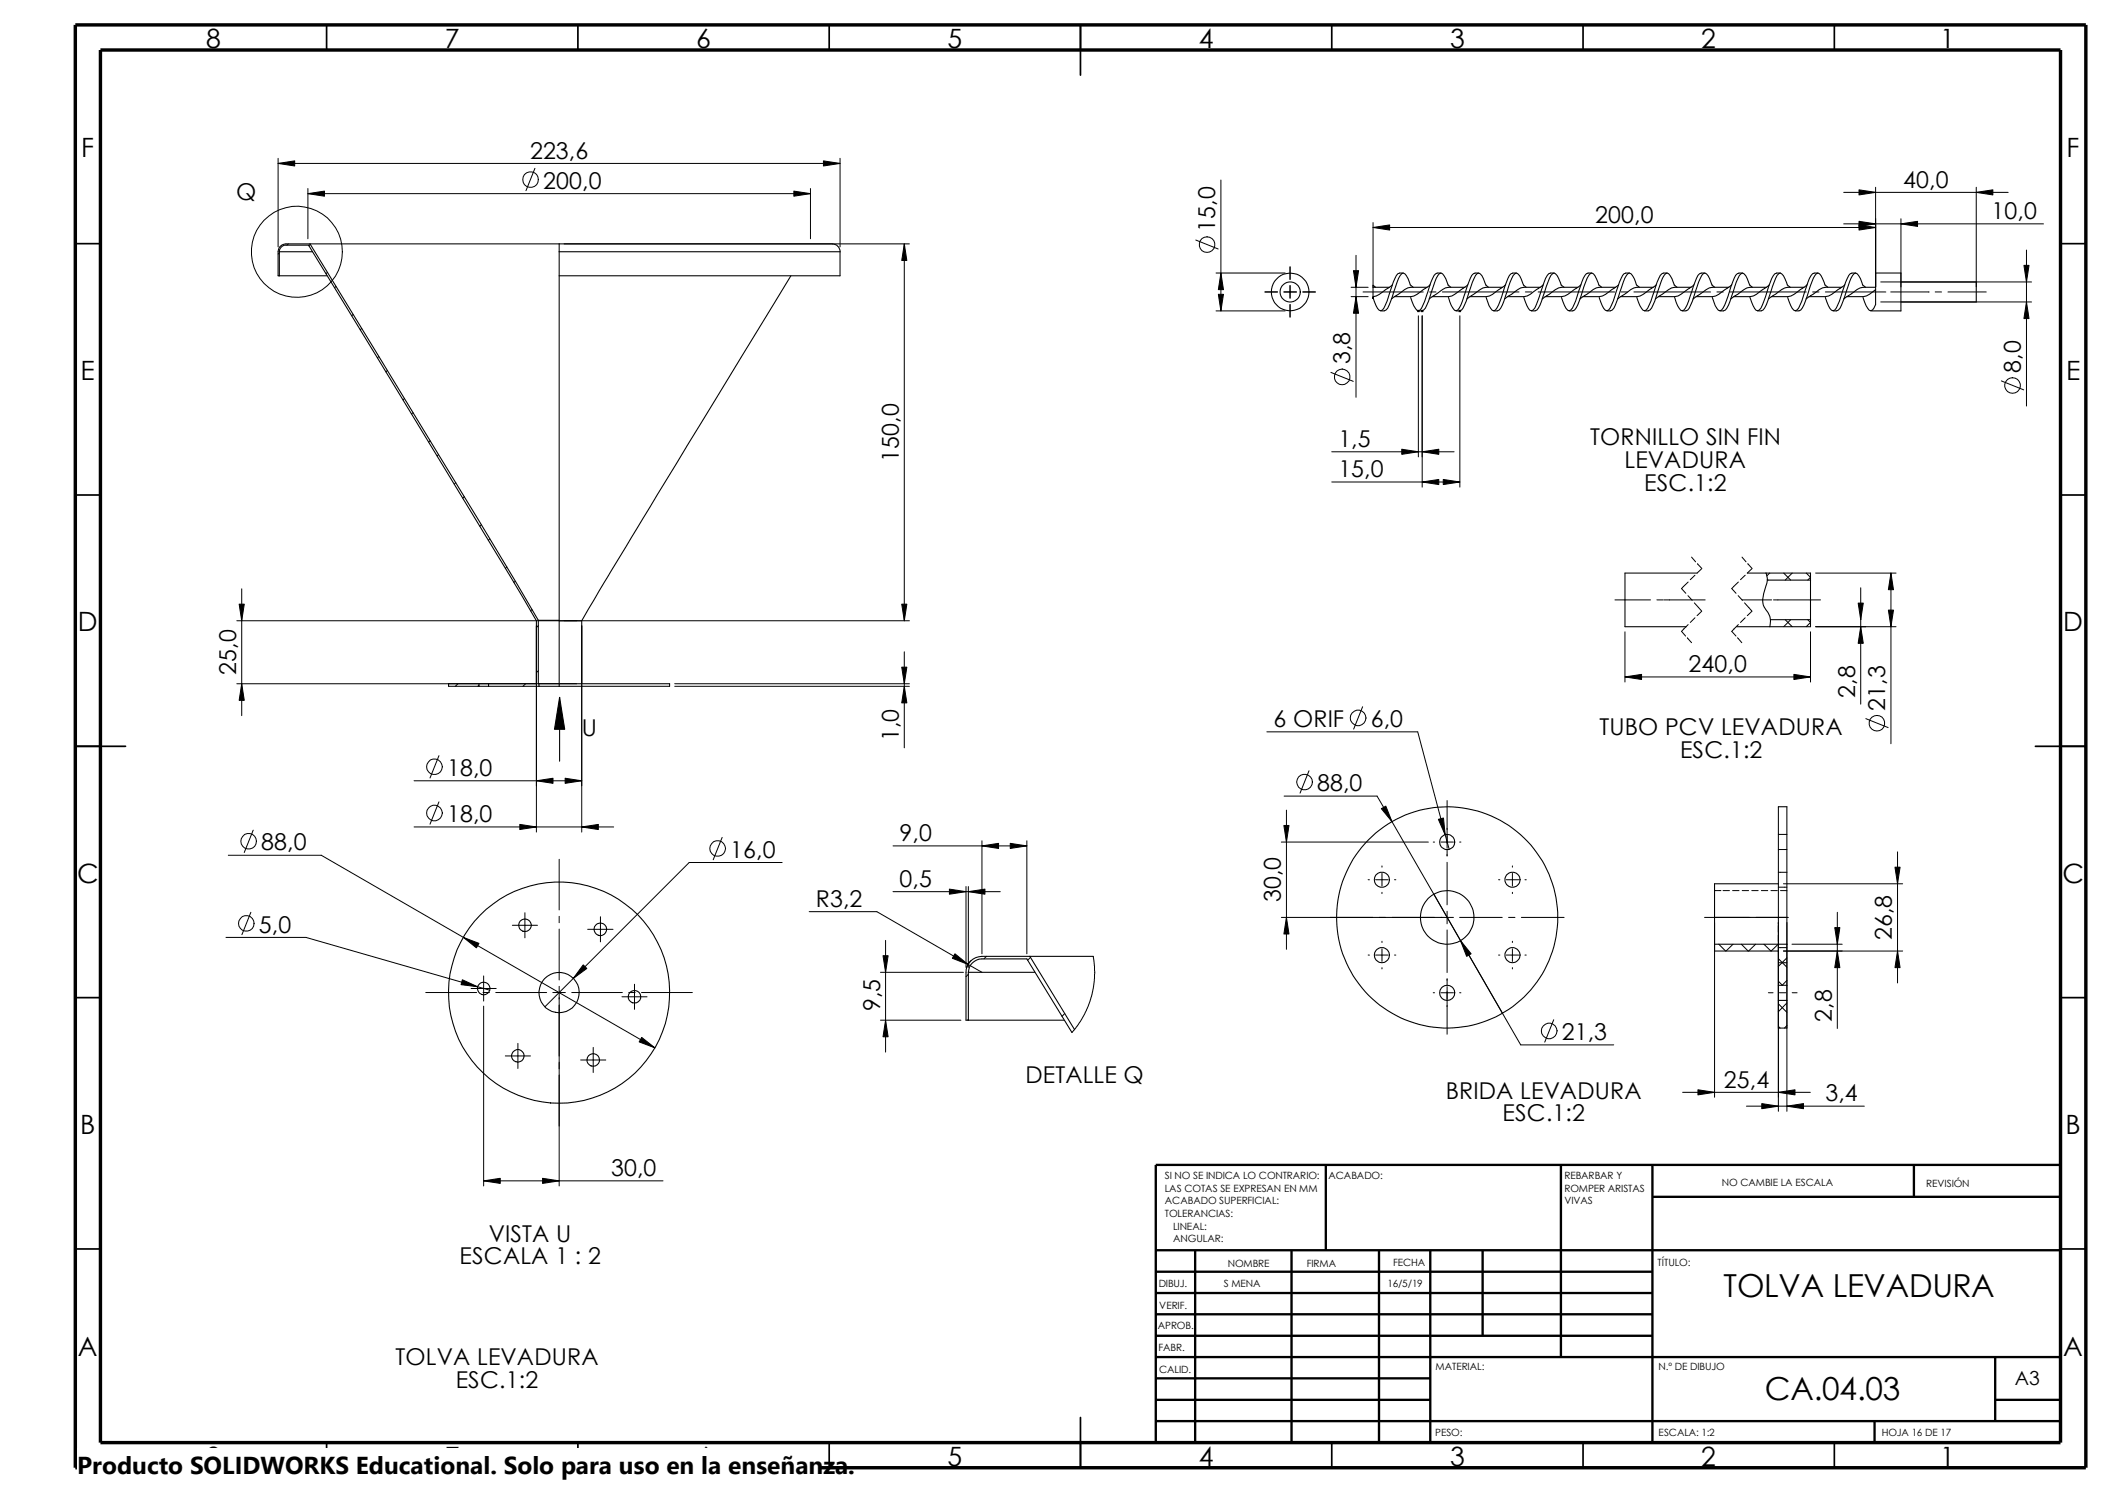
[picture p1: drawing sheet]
<svg xmlns="http://www.w3.org/2000/svg" width="420mm" height="297mm" viewBox="0 0 420 297" stroke-linecap="round" stroke-linejoin="round" font-family="sans-serif">
<g fill="none" stroke="#000" stroke-width=".34">
<path d="M65 5v4.9M115 5v4.9M165 5v4.9M215 5v9.9M265 5v4.9M315 5v4.9M365 5v4.9M15 48.5h5M410 48.5h5M15 98.5h5M410 98.5h5M15 148.5h10"/>
<path d="M405 148.5h10M15 198.5h5M410 198.5h5M15 248.5h5M410 248.5h5M65 287v5M115 287v5M165 287v5M215 282v10M265 287v5M315 287v5M365 287v5"/>
</g>
<g fill="none" stroke="#000" stroke-width=".47">
<path d="M263.8 231.7v17M310.6 231.7v38.3M328.8 231.7v55.3M328.8 238.1h81.2M380.8 231.7v6.4M410 231.7h-180v55.3M230 248.7h180M230 253h98.8M230 257.2h98.8M237.8 248.7v38.3M257 248.7v38.3M274.4 248.7v38.3"/>
<path d="M284.6 248.7v38.3M295 248.7v17M230 265.7h98.8M230 261.5h98.8M230 270h180M230 278.5h54.6M230 274.2h54.6M397 278.5h13M397 270v12.7M230 282.7h180M373 282.7v4.3"/>
</g>
<path d="M15 5h400v287h-400zM20 9.9h390v277.1h-390z" fill="none" stroke="#000" stroke-width=".68" stroke-linecap="butt"/>
<g fill="none" stroke="#000" stroke-width=".21">
<path d="M55.6 50.1h6.6M55.6 54.9h9.5M55.6 50.1a1.3 1.3 0 0 1 1.3-1.3h4.5l40 65.6 5.3 9.1v12.5h-9.5M55.6 50.1v4.8M61.7 48.5h-4.8a1.59 1.59 0 0 0-1.6 1.6v4.8h.3M61.7 48.5l33.6 55.1 11.8 19.8M61.7 48.5h49.6M111.3 48.5h52.9a3 3 0 0 1 2.7 .7l.2 .9M111.3 50.1h55.8M111.3 48.5v1.6M111.3 50.1v4.8h55.8v-4.8M111.3 54.9v68.6"/>
<path d="M157.4 54.9l-26.6 43.5-15.1 25.1M273.2 57.1v-.3l.5 .3M273.2 57.1v1.9M273.2 57.1h3.2M277 56.6l-1.3 1a4.9 4.9 0 0 1-2.5 1.4M278.4 54.4h-.3l-.6 1-1.5 4.5-.7 1.4-.3 .4-.3 .1a2.21 2.21 0 0 1-1.2-1.7l-.3-.9v.2v-.4M278.4 54.3h.8M281.2 57.1l-.6-.4a3.8 3.8 0 0 0-1.4-2.4 2.44 2.44 0 0 0-1.2 1.8l-1 2.9a7.5 7.5 0 0 1-1.2 2.7l-1.1 .1M283.9 57.1h-3.2a2.79 2.79 0 0 0-1.9 1l-1.9 1.4M284.5 56.6l-1.3 1a4.9 4.9 0 0 1-2.5 1.4h-3.3M285.9 54.4h-.2a7.6 7.6 0 0 0-1.6 3.6l-1.3 3.3-.3 .4-.3 .1a2.49 2.49 0 0 1-1.2-1.7l-.3-.9M285.9 54.3h.8"/>
<path d="M288.1 56.7l.6 .4M288.1 56.7l-.1-.4a2.99 2.99 0 0 0-1.3-2 2.32 2.32 0 0 0-1.2 1.8l-1 2.9a7.5 7.5 0 0 1-1.2 2.7l-1.1 .1M291.5 57.1h-3.3a6.8 6.8 0 0 0-2.9 1.7l-.9 .7M292 56.6l-1.3 1a5.2 5.2 0 0 1-2.5 1.4h-3.3M293.5 54.4h-.3a7.6 7.6 0 0 0-1.6 3.6l-.3 1a6.8 6.8 0 0 1-1.3 2.7l-.3 .1a2.49 2.49 0 0 1-1.2-1.7l-.3-.9M293.5 54.3h.7M296.2 57.1l-.6-.4-.2-.4a2.62 2.62 0 0 0-1.2-2l-.3 .1-.6 1-1.9 5.3a1.33 1.33 0 0 1-1.7 1.1M298.6 57.4l-.4 .2a4.9 4.9 0 0 1-2.5 1.4h-3.3M299 57.1h-3.3a6.8 6.8 0 0 0-2.9 1.7l-1 .7M299.6 56.6l-1 .8M300.9 54.4h-.2a7.6 7.6 0 0 0-1.6 3.6l-.3 1a7.5 7.5 0 0 1-1.3 2.7l-.3 .1a2.21 2.21 0 0 1-1.2-1.7l-.3-.9M300.9 54.3h.8"/>
<path d="M303.7 57.1l-.6-.4-.2-.4a2.62 2.62 0 0 0-1.2-2l-.3 .1a7.6 7.6 0 0 0-1.6 3.6l-.3 1a6.8 6.8 0 0 1-1.2 2.7l-1.1 .1M306.1 57.4l-.4 .2a4.9 4.9 0 0 1-2.5 1.4h-3.3M306.5 57.1h-3.3a5 5 0 0 0-2.5 1.4l-1.4 1M307 56.6l-.9 .8M308.4 54.4a2.2 2.2 0 0 0-1.2 1.7l-.9 2.9a7.5 7.5 0 0 1-1.3 2.7l-.3 .1a2.21 2.21 0 0 1-1.2-1.7l-.3-.9M308.4 54.3h.8M311.2 57.1l-.6-.4-.1-.4a2.79 2.79 0 0 0-1.3-2 2.19 2.19 0 0 0-1.2 1.8l-1 2.9a6.8 6.8 0 0 1-1.2 2.7l-1.1 .1M313.9 57.1h-3.2a6.5 6.5 0 0 0-2.9 1.7l-1 .7M314.5 56.6l-1.3 1a4.9 4.9 0 0 1-2.5 1.4h-3.3M315.3 58.8l-1 .7M315.9 54.4a2.2 2.2 0 0 0-1.2 1.7l-.9 2.9a7.5 7.5 0 0 1-1.3 2.7l-.3 .1a2.21 2.21 0 0 1-1.2-1.7l-.3-.9M315.9 54.3h.8"/>
<path d="M318.7 57.1l-.6-.4-.1-.4a2.79 2.79 0 0 0-1.3-2 2.44 2.44 0 0 0-1.2 1.8l-1 2.9a7.5 7.5 0 0 1-1.2 2.7l-1.1 .1M321.4 57.1h-3.2a5 5 0 0 0-2.5 1.4l-.4 .3M322 56.6l-1.3 1a4.9 4.9 0 0 1-2.5 1.4h-3.3M323.4 54.4h-.3l-.6 1-1.5 4.5-.7 1.4-.3 .4-.3 .1a2.21 2.21 0 0 1-1.2-1.7l-.3-.9M323.4 54.3h.8M326.2 57.1l-.6-.4a3.8 3.8 0 0 0-1.4-2.4 2.44 2.44 0 0 0-1.2 1.8l-1 2.9a7.5 7.5 0 0 1-1.2 2.7l-1.1 .1M328.9 57.1h-3.2a2.79 2.79 0 0 0-1.9 1l-1.9 1.4M329.5 56.6l-1.3 1a4.9 4.9 0 0 1-2.5 1.4h-3.3M330.9 54.4h-.2a7.6 7.6 0 0 0-1.6 3.6l-1.3 3.3-.3 .4-.3 .1a2.49 2.49 0 0 1-1.2-1.7l-.3-.9M330.9 54.3h.8M333.1 56.7l.6 .4M333.1 56.7l-.1-.4a2.99 2.99 0 0 0-1.3-2 2.32 2.32 0 0 0-1.2 1.8l-1 2.9a7.5 7.5 0 0 1-1.2 2.7l-1.1 .1"/>
<path d="M336.5 57.1h-3.3a6.8 6.8 0 0 0-2.9 1.7l-.9 .7M337 56.6l-1.3 1a5.2 5.2 0 0 1-2.5 1.4h-3.3M338.5 54.4h-.3a7.6 7.6 0 0 0-1.6 3.6l-.3 1a6.8 6.8 0 0 1-1.3 2.7l-.3 .1a2.49 2.49 0 0 1-1.2-1.7l-.3-.9M338.5 54.3h.7M341.2 57.1l-.6-.4-.2-.4a2.62 2.62 0 0 0-1.2-2l-.3 .1-.6 1-1.9 5.3a1.33 1.33 0 0 1-1.7 1.1M344 57.1h-3.3a6.8 6.8 0 0 0-2.9 1.7l-1 .7M344.6 56.6l-1.4 1a4.9 4.9 0 0 1-2.5 1.4h-3.3M345.9 54.4h-.2a7.6 7.6 0 0 0-1.6 3.6l-.3 1a7.5 7.5 0 0 1-1.3 2.7l-.3 .1a2.21 2.21 0 0 1-1.2-1.7l-.3-.9M345.9 54.3h.8M348.7 57.1l-.6-.4-.2-.4a2.62 2.62 0 0 0-1.2-2l-.3 .1a7.6 7.6 0 0 0-1.6 3.6l-.3 1a6.8 6.8 0 0 1-1.2 2.7l-1.1 .1M351.1 57.4l-.4 .2a4.9 4.9 0 0 1-2.5 1.4h-3.3M351.5 57.1h-3.3a5 5 0 0 0-2.5 1.4l-1.4 1"/>
<path d="M352 56.6l-.9 .8M352.8 58.8l-1 .7M353.4 54.4a2.2 2.2 0 0 0-1.2 1.7l-.9 2.9a7.5 7.5 0 0 1-1.3 2.7l-.3 .1a2.21 2.21 0 0 1-1.2-1.7l-.4-.9M353.4 54.3h.8M356.2 57.1l-.6-.4-.1-.4a2.79 2.79 0 0 0-1.3-2 2.19 2.19 0 0 0-1.2 1.8l-1 2.9a6.8 6.8 0 0 1-1.2 2.7l-1.1 .1M358.9 57.1h-3.2a5 5 0 0 0-2.5 1.4l-.4 .3M359.5 56.6l-1.3 1a4.9 4.9 0 0 1-2.5 1.4h-3.3M360.3 58.8l-1 .7M360.9 54.4a2.2 2.2 0 0 0-1.2 1.7l-.9 2.9a7.5 7.5 0 0 1-1.3 2.7l-.3 .1a2.21 2.21 0 0 1-1.2-1.7l-.3-.9M360.9 54.3h.8M363.7 57.1l-.6-.4-.1-.4a2.79 2.79 0 0 0-1.3-2 2.44 2.44 0 0 0-1.2 1.8l-1 2.9a7.5 7.5 0 0 1-1.2 2.7l-1.1 .1M366.4 57.1h-3.2a5 5 0 0 0-2.5 1.4l-.4 .3"/>
<path d="M367 56.6l-1.3 1a4.9 4.9 0 0 1-2.5 1.4h-3.3M368.4 54.4h-.3l-.6 1-1.5 4.5-.7 1.4-.3 .4-.3 .1a2.21 2.21 0 0 1-1.2-1.7l-.3-.9M368.4 54.3h.8M370.7 59.2a5.9 5.9 0 0 0 1.2 2.5l.3 .1a1.98 1.98 0 0 0 1-2.2v-5.3h5v7.5h-6M371.2 57.1l-.6-.4a3.8 3.8 0 0 0-1.4-2.4 2.44 2.44 0 0 0-1.2 1.8l-1 2.9a7.5 7.5 0 0 1-1.2 2.7l-1.1 .1M373.2 57.1h-2.5a2.79 2.79 0 0 0-1.8 1l-2 1.4M373.2 57.6a4.9 4.9 0 0 1-2.5 1.4h-3.3M378.2 56.1h15v4h-15M337.7 114h-14.4v10.7h12.2M347.6 114h12.6v1.4M351.4 114l.1 .6a3.9 3.9 0 0 1-.4 2.7 3.8 3.8 0 0 0 .6 4.5 3.7 3.7 0 0 1 .4 2.9M351.6 115.4h8.6"/>
<path d="M360.2 115.4v7.9M95.3 136h1.9M95.3 136.5h1.9M95.3 136h-6.1v.5h6.1M95.3 136v.5M97.2 136v.5M97.2 136.5h10M107.1 123.4h4.2M107.1 123.4v12.6h.1M107.2 136h26v.5h-21.9M107.2 136.5h4.1M107.2 136v.5"/>
<path d="M111.3 123.5h4.4M111.3 123.5v13M111.3 138.7v12.7M115.7 123.5v12.5M352.3 123.3h7.9M360.2 123.3v1.4h-14.7M353.8 175.8h-12.7v6.7M192.7 193.4h13.2M192.7 193.4a2.75 2.75 0 0 1 2.7-2.6h8.9l9 14.6M192.7 193.4v9.5M204.9 190.2h-9.5a3.2 3.2 0 0 0-3.2 3.2v9.5h.5M204.9 190.2h12.6"/>
<path d="M204.9 190.2l8.9 14.6M341.1 182.5v5.3M341.1 182.5h14.4M341.1 187.8v1.4h12.7v6.8M341.1 187.8h14.4M353.8 182.5v-22h1.7v22M353.8 196v3M353.8 199v5.5h1.7v-5.5M353.8 196h1.7M353.8 199h1.7M355.5 182.5v5.3M355.5 196v3"/>
<path d="M355.5 187.8v8.2M192.7 202.9h19"/>
<circle cx="256.7" cy="58.1" r="3.8"/>
<circle cx="256.7" cy="58.1" r="2"/>
<circle cx="274.9" cy="175" r="1.51"/>
<circle cx="287.9" cy="167.5" r="1.49"/>
<circle cx="300.9" cy="175" r="1.51"/>
<circle cx="96.2" cy="196.6" r="1.25"/>
<circle cx="104.5" cy="184.1" r="1.26"/>
<circle cx="111.2" cy="197.5" r="22"/>
<circle cx="111.2" cy="197.4" r="4"/>
<circle cx="119.4" cy="184.9" r="1.25"/>
<circle cx="126.2" cy="198.3" r="1.25"/>
<circle cx="274.9" cy="190" r="1.49"/>
<circle cx="287.9" cy="182.5" r="5.3"/>
<circle cx="287.9" cy="182.5" r="22"/>
<circle cx="287.9" cy="197.5" r="1.49"/>
<circle cx="300.9" cy="190" r="1.49"/>
<circle cx="103" cy="210" r="1.23"/>
<circle cx="118" cy="210.9" r="1.25"/>
</g>
<g fill="none" stroke="#000" stroke-width=".2">
<path d="M55.3 31.5v17.6M55.3 32.5h111.8M61.3 38.5h99.9M61.3 37.5v10M106.4 33.5l-1.8 4.4M161.2 37.5v10M167.1 31.5v17.6M242.9 35.8v26M366.8 38.3h32.7M373.2 37.3v19.8M393.2 37.3v19.8M55.6 50.3l-.3 .2"/>
<path d="M55.6 54.8l-.1 .1M57.4 48.5l-.3 .3M61.7 48.6l-.2 .3M65.2 54.2l-.3 .2M66.8 57l-.2 .2M112.2 48.5h68.7M179.9 48.5v75M237.9 47.8l4.5 1.7M241.9 54.3h13.8M251.7 58.1h2.5M255.4 58.1h2.5M256.7 53.1v2.5"/>
<path d="M256.7 56.8v2.5M259.2 58.1h2.5M268.8 57.1h3.4M268.8 59h3.4M269.8 50.8v28.2M271.2 58.1h12M273.2 44.3v12.8M273.2 45.3h100M284.4 58.1h1.3M287 58.1h15.2M303.5 58.1h1.3M306 58.1h15.3"/>
<path d="M322.5 58.1h1.3M325.1 58.1h15.2M341.6 58.1h1.3M344.1 58.1h15.3M360.6 58.1h1.3M363.2 58.1h12M366.8 44.5h39.8M374.2 56.1h30M376.2 58.1h7.6M378.2 43.5v13.6M385 58.1h1.3M387.6 58.1h7.6"/>
<path d="M403.2 49.7v31.1M70.2 62.6l-.2 .2M72 65.3l-.3 .3M75.4 70.9l-.3 .3M77 73.7l-.2 .3M80.5 79.3l-.3 .2M241.9 61.8h13.8M256.7 60.6v2.5M264.8 74.1l4.4 1.8M282.1 61.8h.3M282.1 61.7l.3 .3M282.2 61.7v.3"/>
<path d="M282.2 62.8v28.1M282.3 61.7l-.3 .3M282.8 61.8h.3M282.8 61.7l.3 .3M283 61.7v.3M283 62.8v34.1M283.1 61.7l-.3 .3M290.3 61.8h.3M290.3 61.7l.3 .3M290.4 61.7v.3M290.4 62.8v34.1M290.6 61.7l-.3 .3"/>
<path d="M374.2 60.1h30M398.2 75.8l4.4 1.8M82.2 82.1l-.3 .2M85.6 87.7l-.3 .2M87.2 90.4l-.2 .3M90.7 96l-.3 .3M92.4 98.8l-.3 .3M265 95.9h25.4M265 89.9h24.3M48.1 117.1v25.3M95.8 104.4l-.3 .3M97.5 107.2l-.3 .3"/>
<path d="M100.8 112.8l-.3 .3M102.5 115.6l-.3 .3M321.3 119.3h7.1M329.6 119.3h1.3M331.1 119.3h8.2M335.8 118.5l.9 .9M335.9 115.8l-1.3 1.3 .8 .9M336.5 110.8l.9 1M337.1 119.9l1.4 1.6M337.2 114.4l-.9 .9M337.7 112.1l.9 1M338.6 113.1l-.9 .9"/>
<path d="M345.8 118.5l.9 .9M345.9 115.8l-1.3 1.3 .8 .9M346.6 119.3h5.9M346.6 110.8l.8 1M347.1 119.9l1.4 1.6M347.2 114.4l-.9 .9M347.7 112.1l.9 1M348.6 113.1l-1 .9M351.6 115.3l.2 .1M352.1 114l-.6 .6M352.8 119.3h9.4M354.9 114l1.4 1.4"/>
<path d="M356.6 114l-1.4 1.4M359.4 114l.8 .9-.5 .5M361.2 114h16M370.2 116.9v23.2M376.2 114v34M47.1 123.5h133.8M47.1 136h67.6M91.1 136l-.5 .5M95.3 136.3l-.2 .2M104.6 136l-.5 .5M105.8 121.2l-.2 .3M106.7 124.5v41"/>
<path d="M107.1 133.4l-.4 .4M107.1 124.5l-.4 .3M115.7 124.5v41M134.2 136h46.7M134.2 136.5h46.7M179.9 129.7v19.1M323.3 125.7v10M323.3 134.7h36.9M335.7 126.9l.8 .9M335.9 124.2l-1.3 1.4 .8 .9M337.2 122.9l-.9 .9M338.6 121.6l-.9 .9"/>
<path d="M345.7 126.9l.8 .9M345.9 124.2l-1.3 1.4 .8 .9M347.2 122.9l-.9 .9M348.6 121.6l-1 .9M355.2 123.3l1.4 1.4M356.3 123.3l-1.4 1.4M359.7 123.3l.5 .5-.8 .9M360.2 125.7v10M361.2 124.7h16M82.4 155.3h33.3M87.3 150.3l-1.7 4.5M87.3 159.5l-1.7 4.5"/>
<path d="M252.1 145.6h30l6.2 23.4M255.5 158.4h18.5l28.6 49.5h18.5M260.4 153.3l-1.7 4.5M271.1 140.6l-1.8 4.4M287.9 159.3v9.4M371.2 143l4.5 1.7M45.4 170.1h18.5l66.4 38.3M50.4 165.1l-1.8 4.5M82.4 164.5h39.7M111.3 170.9v10.1M143.7 166.6l-1.8 4.4M155.6 171.6h-18.5l-28.7 28.7"/>
<path d="M177.7 177.4h21.3M177.7 168.3h26.6M192.2 176.4v16M192.7 176.4v16M195.4 167.3v22.4M204.3 167.3v22.4M254.9 167.5h29.3M255.9 161.2v27.6M272.2 175h.3M273.7 175h2.5M275 172.3v.2M275 173.7v2.5"/>
<path d="M275 177.5v.3M277.5 175h.2M285.2 167.5h.2M285.3 177.9l5.3 9.2M286.7 167.5h2.5M287.9 169v1.3M287.9 171.5v8.5M290.4 167.5h.3M298.2 175h.2M299.7 175h2.5M300.9 172.3v.2M300.9 173.7v2.5"/>
<path d="M300.9 177.5v.3M303.4 175h.3M341.1 177.2h1.3M342.8 177.2h1.3M344.7 177.2h1.3M346.6 177.2h1.3M348.5 177.2h1.3M350.4 177.2h1.3M352.3 177.2h1.3M353.8 176.5h1.7M353.8 173.5h1.7M353.8 169h1.7"/>
<path d="M353.8 166h1.7M354.2 177.2h1.3M354.8 175.8h23.7M377.5 169.5v26M45 186.5h15.9l36.6 10.5M49.9 181.5l-1.8 4.4M84.7 197.4h10.1M93.7 196.6h5M96.1 197.4h1.3M96.2 194.1v5M98.6 197.4h10.2M101.9 184.1h5"/>
<path d="M104.4 181.6v5M110 197.4h2.5M111.3 182.3v1.3M111.3 184.8v10.1M111.3 196.2v39.7M113.7 197.4h10.1M116.9 184.9h5.1M119.5 182.4v5M123.7 198.3h5M125.1 197.4h1.3M126.2 195.8v5M127.6 197.4h10.2"/>
<path d="M161 181.4h13.5l20.9 12M175.2 193.4h16.5M176.2 187.1v22.2M192.7 193.8l-.5 .5M193.2 191.1l-.5 .6-.4 .8M196.3 190.2l-.6 .6M205 190.5l-.5 .5M217.5 190.2l.3 3.5-.2 2.2-.4 2.3-.6 1.8-.9 1.8-1.2 2.1-1.2 1.5M254.9 182.5h34.3M272.2 190h.3M273.7 190h2.5M275 187.2v.3"/>
<path d="M275 188.8v2.5M275 192.5v.2M277.5 190h.2M285.2 197.5h.2M286.7 197.5h2.5M287.9 181.3v2.5M287.9 185v8.5M287.9 194.7v1.3M287.9 196.3v9.4M290.4 197.5h.3M290.4 182.5h8.5M298.2 190h.2"/>
<path d="M299.7 190h2.5M300.1 182.5h1.3M300.9 187.2v.3M300.9 188.8v2.5M300.9 192.5v.2M302.7 182.5h8.5M303.4 190h.3M339.1 182.5h9M341.1 183.5v34.8M342 187.8l1.3 1.4M344.8 187.8l-1.4 1.4M346.5 187.8l1.3 1.4"/>
<path d="M349.3 187.8l-1.4 1.4M349.4 182.5h6.4M350.9 187.8l1.4 1.4M351.8 197.5h1M353.8 187.8l-1.4 1.4M353.8 182.5v38.6M353.8 191.5h1.7M353.8 188.5h1.7M353.8 199.7l1.7 1.7M353.8 195.2l.8 .8M353.8 190.7l1.7 1.7M354 197.5h1.3"/>
<path d="M354.8 189.2h23.7M355.4 187.8l.1 .1M355.5 199.5l-1.7 1.8M355.5 190.5l-1.7 1.7M355.5 195l-.9 1M355.5 183.5v37.6M356.5 187.8h10M356.6 197.5h.9M365.5 181.5v23.1M96.2 200.2v35.7M100.5 210.1h5M103 207.6v5"/>
<path d="M115.5 210.9h5M118 208.4v5M175.2 202.9h16M192.7 202.8l-.2 .1M211.8 201.6l-.5 .6M309.1 202.9l-1.8 4.4M334.8 217.3h25.4M353.8 204.2l.4 .3M355.5 204l-.5 .5M96.2 234.9h35.7M347.5 220h23.4"/>
<circle cx="105.5" cy="35.7" r="1.56"/>
<circle cx="59.1" cy="50.1" r="9.1"/>
<circle cx="240.2" cy="48.7" r="1.56"/>
<circle cx="267" cy="75" r="1.57"/>
<circle cx="400.4" cy="76.7" r="1.55"/>
<circle cx="86.4" cy="152.5" r="1.57"/>
<circle cx="259.6" cy="155.6" r="1.56"/>
<circle cx="270.2" cy="142.8" r="1.55"/>
<circle cx="373.4" cy="143.9" r="1.56"/>
<circle cx="49.5" cy="167.3" r="1.56"/>
<circle cx="86.5" cy="161.7" r="1.56"/>
<circle cx="142.8" cy="168.8" r="1.57"/>
<circle cx="49" cy="183.7" r="1.56"/>
<circle cx="308.2" cy="205.1" r="1.55"/>
</g>
<g fill="#000" stroke="#000" stroke-width=".2">
<path d="M55.3 32.5l3.3-.5v1zM61.3 38.5l3.3-.5v1zM157.9 38l3.3 .5-3.3 .5zM163.8 32l3.3 .5-3.3 .5zM369.9 37.8l3.3 .5-3.3 .5zM393.2 38.3l3.3-.5v1zM179.9 48.5l.5 3.3h-1zM242.9 54.3l.5 3.3h-1zM269.8 59l.5 3.3h-1zM269.3 53.8h1l-.5 3.3zM273.2 45.3l3.3-.6v1.1zM369.9 44.7l3.3 .6-3.3 .5z"/>
<path d="M369.9 44l3.3 .5-3.3 .5zM378.2 44.5l3.3-.5v1zM402.7 52.8h1l-.5 3.3zM242.4 58.5h1l-.5 3.3zM403.2 60.1l.5 3.3h-1zM278.9 89.4l3.3 .5-3.3 .5zM283 95.9l3.3-.5v1zM283 89.9l3.3-.5v1zM287.1 95.4l3.3 .5-3.3 .5zM376.2 114l.5 3.3h-1zM47.6 120.2h1l-.5 3.3zM48.1 136l.5 3.3h-1z"/>
<path d="M179.4 132.7h1l-.5 3.3zM179.9 136.5l.5 3.3h-1zM179.4 120.2h1l-.5 3.3zM323.3 134.7l3.3-.5v1zM356.9 134.2l3.3 .5-3.3 .5zM370.2 124.7l.5 3.3h-1zM369.7 120h1l-.5 3.3zM375.7 121.4h1l-.5 3.3zM106.7 155.3l3.3-.5v1zM112.4 154.8l3.3 .5-3.3 .5zM103.4 164l3.3 .5-3.3 .5zM115.7 164.5l3.3-.5v1z"/>
<path d="M188.9 176.9l3.3 .5-3.3 .5zM192.7 177.4l3.3-.5v1zM195.4 168.3l3.3-.5v1zM201 167.8l3.3 .5-3.3 .5zM255.4 164.2h1.1l-.6 3.3zM274.8 160.9l.9-.5 1.2 3zM286.2 163l1-.3 .3 3.4zM377 172.5h1l-.5 3.3zM92.2 186.5l3.1 1.2-.5 .9zM92 194.9l3 1.4-3.3-.4zM116 191.9l.8 .8-2.8 1.9zM175.7 190.1h1l-.5 3.3z"/>
<path d="M190 189.7l2.6 2.2-3.1-1.3zM255.9 182.5l.6 3.3h-1.1zM290.6 187.1l2.1 2.6-.9 .5zM365.5 189.2l.6 3.3h-1.1zM365 184.5h1.1l-.6 3.3zM377.5 189.2l.5 3.3h-1zM127.7 206.4l2.6 2-3.1-1.1zM176.2 202.9l.5 3.3h-1zM337.8 216.8l3.3 .5-3.3 .5zM353.8 217.3l3.3-.5v1zM96.2 234.9l3.3-.5v1zM107.9 234.4l3.4 .5-3.4 .5z"/>
<path d="M350.5 219.5l3.3 .5-3.3 .6zM355.5 220l3.3-.5v1.1z"/>
</g>
<path d="M111.3 138.7l1.1 6.4h-2.1z" fill="#000" stroke="#000" stroke-width=".21"/>
<path d="M15.4 288h147.9v9h-147.9z" fill="#fff"/>
<g font-size="6.3">
<text x="342.9" y="258">TOLVA LEVADURA</text>
<text x="351.1" y="278.5">CA.04.03</text>
</g>
<g font-size="5.3">
<text x="41" y="9.6">8</text>
<text x="88.5" y="9.6">7</text>
<text x="138.5" y="9.6">6</text>
<text x="188.5" y="9.6">5</text>
<text x="238.5" y="9.6">4</text>
<text x="288.5" y="9.6">3</text>
<text x="338.5" y="9.6">2</text>
<text x="386" y="9.6">1</text>
<text x="16.2" y="31.3">F</text>
<text x="411.2" y="31.3">F</text>
<text x="16" y="75.6">E</text>
<text x="411.1" y="75.6">E</text>
<text x="15.5" y="125.6">D</text>
<text x="410.5" y="125.6">D</text>
<text x="15.3" y="175.6">C</text>
<text x="410.3" y="175.6">C</text>
<text x="16" y="225.6">B</text>
<text x="411" y="225.6">B</text>
<text x="15.5" y="269.8">A</text>
<text x="410.5" y="269.8">A</text>
<text x="41" y="291.5">8</text>
<text x="88.5" y="291.5">7</text>
<text x="138.5" y="291.5">6</text>
<text x="188.5" y="291.5">5</text>
<text x="238.5" y="291.5">4</text>
<text x="288.5" y="291.5">3</text>
<text x="338.5" y="291.5">2</text>
<text x="386" y="291.5">1</text>
</g>
<text font-size="4.9" x="15.4" y="293.2">Producto SOLIDWORKS Educational. Solo para uso en la enseñanza.</text>
<g font-size="4.6">
<text x="105.5" y="31.6">223,6</text>
<text x="47" y="39.7">Q</text>
<text x="108.1" y="37.5">200,0</text>
<text x="378.7" y="37.3">40,0</text>
<text x="241.8" y="46.1" transform="rotate(-90 241.8 46.1)">15,0</text>
<text x="317.4" y="44.3">200,0</text>
<text x="396.2" y="43.6">10,0</text>
<text x="268.6" y="72.5" transform="rotate(-90 268.6 72.5)">3,8</text>
<text x="402" y="74.2" transform="rotate(-90 402 74.2)">8,0</text>
<text x="266.3" y="88.9">1,5</text>
<text x="316.4" y="88.6">TORNILLO SIN FIN</text>
<text x="178.8" y="91.8" transform="rotate(-90 178.8 91.8)">150,0</text>
<text x="266.3" y="95">15,0</text>
<text x="323.2" y="93.1">LEVADURA</text>
<text x="327.1" y="97.6">ESC.1:2</text>
<text x="47" y="134.3" transform="rotate(-90 47 134.3)">25,0</text>
<text x="336" y="133.7">240,0</text>
<text x="369.1" y="138.8" transform="rotate(-90 369.1 138.8)">2,8</text>
<text x="375.1" y="141.3" transform="rotate(-90 375.1 141.3)">21,3</text>
<text x="115.7" y="146.4">U</text>
<text x="178.8" y="147.4" transform="rotate(-90 178.8 147.4)">1,0</text>
<text x="253.4" y="144.6">6 ORIF</text>
<text x="272.7" y="144.6">6,0</text>
<text x="318.2" y="146.3">TUBO PCV LEVADURA</text>
<text x="88.9" y="154.3">18,0</text>
<text x="334.3" y="150.8">ESC.1:2</text>
<text x="262" y="157.4">88,0</text>
<text x="88.9" y="163.5">18,0</text>
<text x="179" y="167.3">9,0</text>
<text x="52" y="169.2">88,0</text>
<text x="145.3" y="170.6">16,0</text>
<text x="179" y="176.4">0,5</text>
<text x="254.8" y="179.5" transform="rotate(-90 254.8 179.5)">30,0</text>
<text x="51.5" y="185.5">5,0</text>
<text x="162.3" y="180.4">R3,2</text>
<text x="376.4" y="187" transform="rotate(-90 376.4 187)">26,8</text>
<text x="175.1" y="201.2" transform="rotate(-90 175.1 201.2)">9,5</text>
<text x="364.4" y="203.3" transform="rotate(-90 364.4 203.3)">2,8</text>
<text x="310.7" y="206.9">21,3</text>
<text x="204" y="215.5">DETALLE Q</text>
<text x="287.7" y="218.6">BRIDA LEVADURA</text>
<text x="343" y="216.4">25,4</text>
<text x="363.2" y="219.1">3,4</text>
<text x="299" y="223.1">ESC.1:2</text>
<text x="121.6" y="234">30,0</text>
<text x="91.4" y="251.5">ESCALA 1 : 2</text>
<text x="97.2" y="247">VISTA U</text>
<text x="78.7" y="271.5">TOLVA LEVADURA</text>
<text x="90.7" y="276">ESC.1:2</text>
</g>
<text font-size="3.9" x="400.9" y="275.5">A3</text>
<g font-size="2">
<text x="231.8" y="234.6">SI NO SE INDICA LO CONTRARIO:</text>
<text x="231.8" y="237.1">LAS COTAS SE EXPRESAN EN MM</text>
<text x="231.8" y="239.6">ACABADO SUPERFICIAL:</text>
<text x="264.3" y="234.6">ACABADO:</text>
<text x="311.3" y="239.5">VIVAS</text>
<text x="311.3" y="234.5">REBARBAR Y</text>
<text x="311.3" y="237">ROMPER ARISTAS</text>
<text x="342.6" y="236">NO CAMBIE LA ESCALA</text>
<text x="383.3" y="236.2">REVISIÓN</text>
<text x="231.8" y="242.1">TOLERANCIAS:</text>
<text x="233.4" y="244.6">LINEAL:</text>
<text x="233.4" y="247.1">ANGULAR:</text>
<text x="260" y="252">FIRMA</text>
<text x="277.2" y="251.9">FECHA</text>
<text x="329.8" y="251.9">TÍTULO:</text>
<text x="230.5" y="256.1">DIBUJ.</text>
<text x="243.5" y="256.1">S MENA</text>
<text x="244.3" y="252">NOMBRE</text>
<text x="276.1" y="255.9">16/5/19</text>
<text x="230.7" y="260.4">VERIF.</text>
<text x="230.4" y="264.5">APROB.</text>
<text x="230.5" y="268.8">FABR.</text>
<text x="230.6" y="273.2">CALID.</text>
<text x="285.6" y="272.5">MATERIAL:</text>
<text x="330" y="272.5">N.º DE DIBUJO</text>
<text x="285.6" y="285.6">PESO:</text>
<text x="330" y="285.6">ESCALA: 1:2</text>
<text x="374.4" y="285.6">HOJA 16 DE 17</text>
</g>
</svg>
